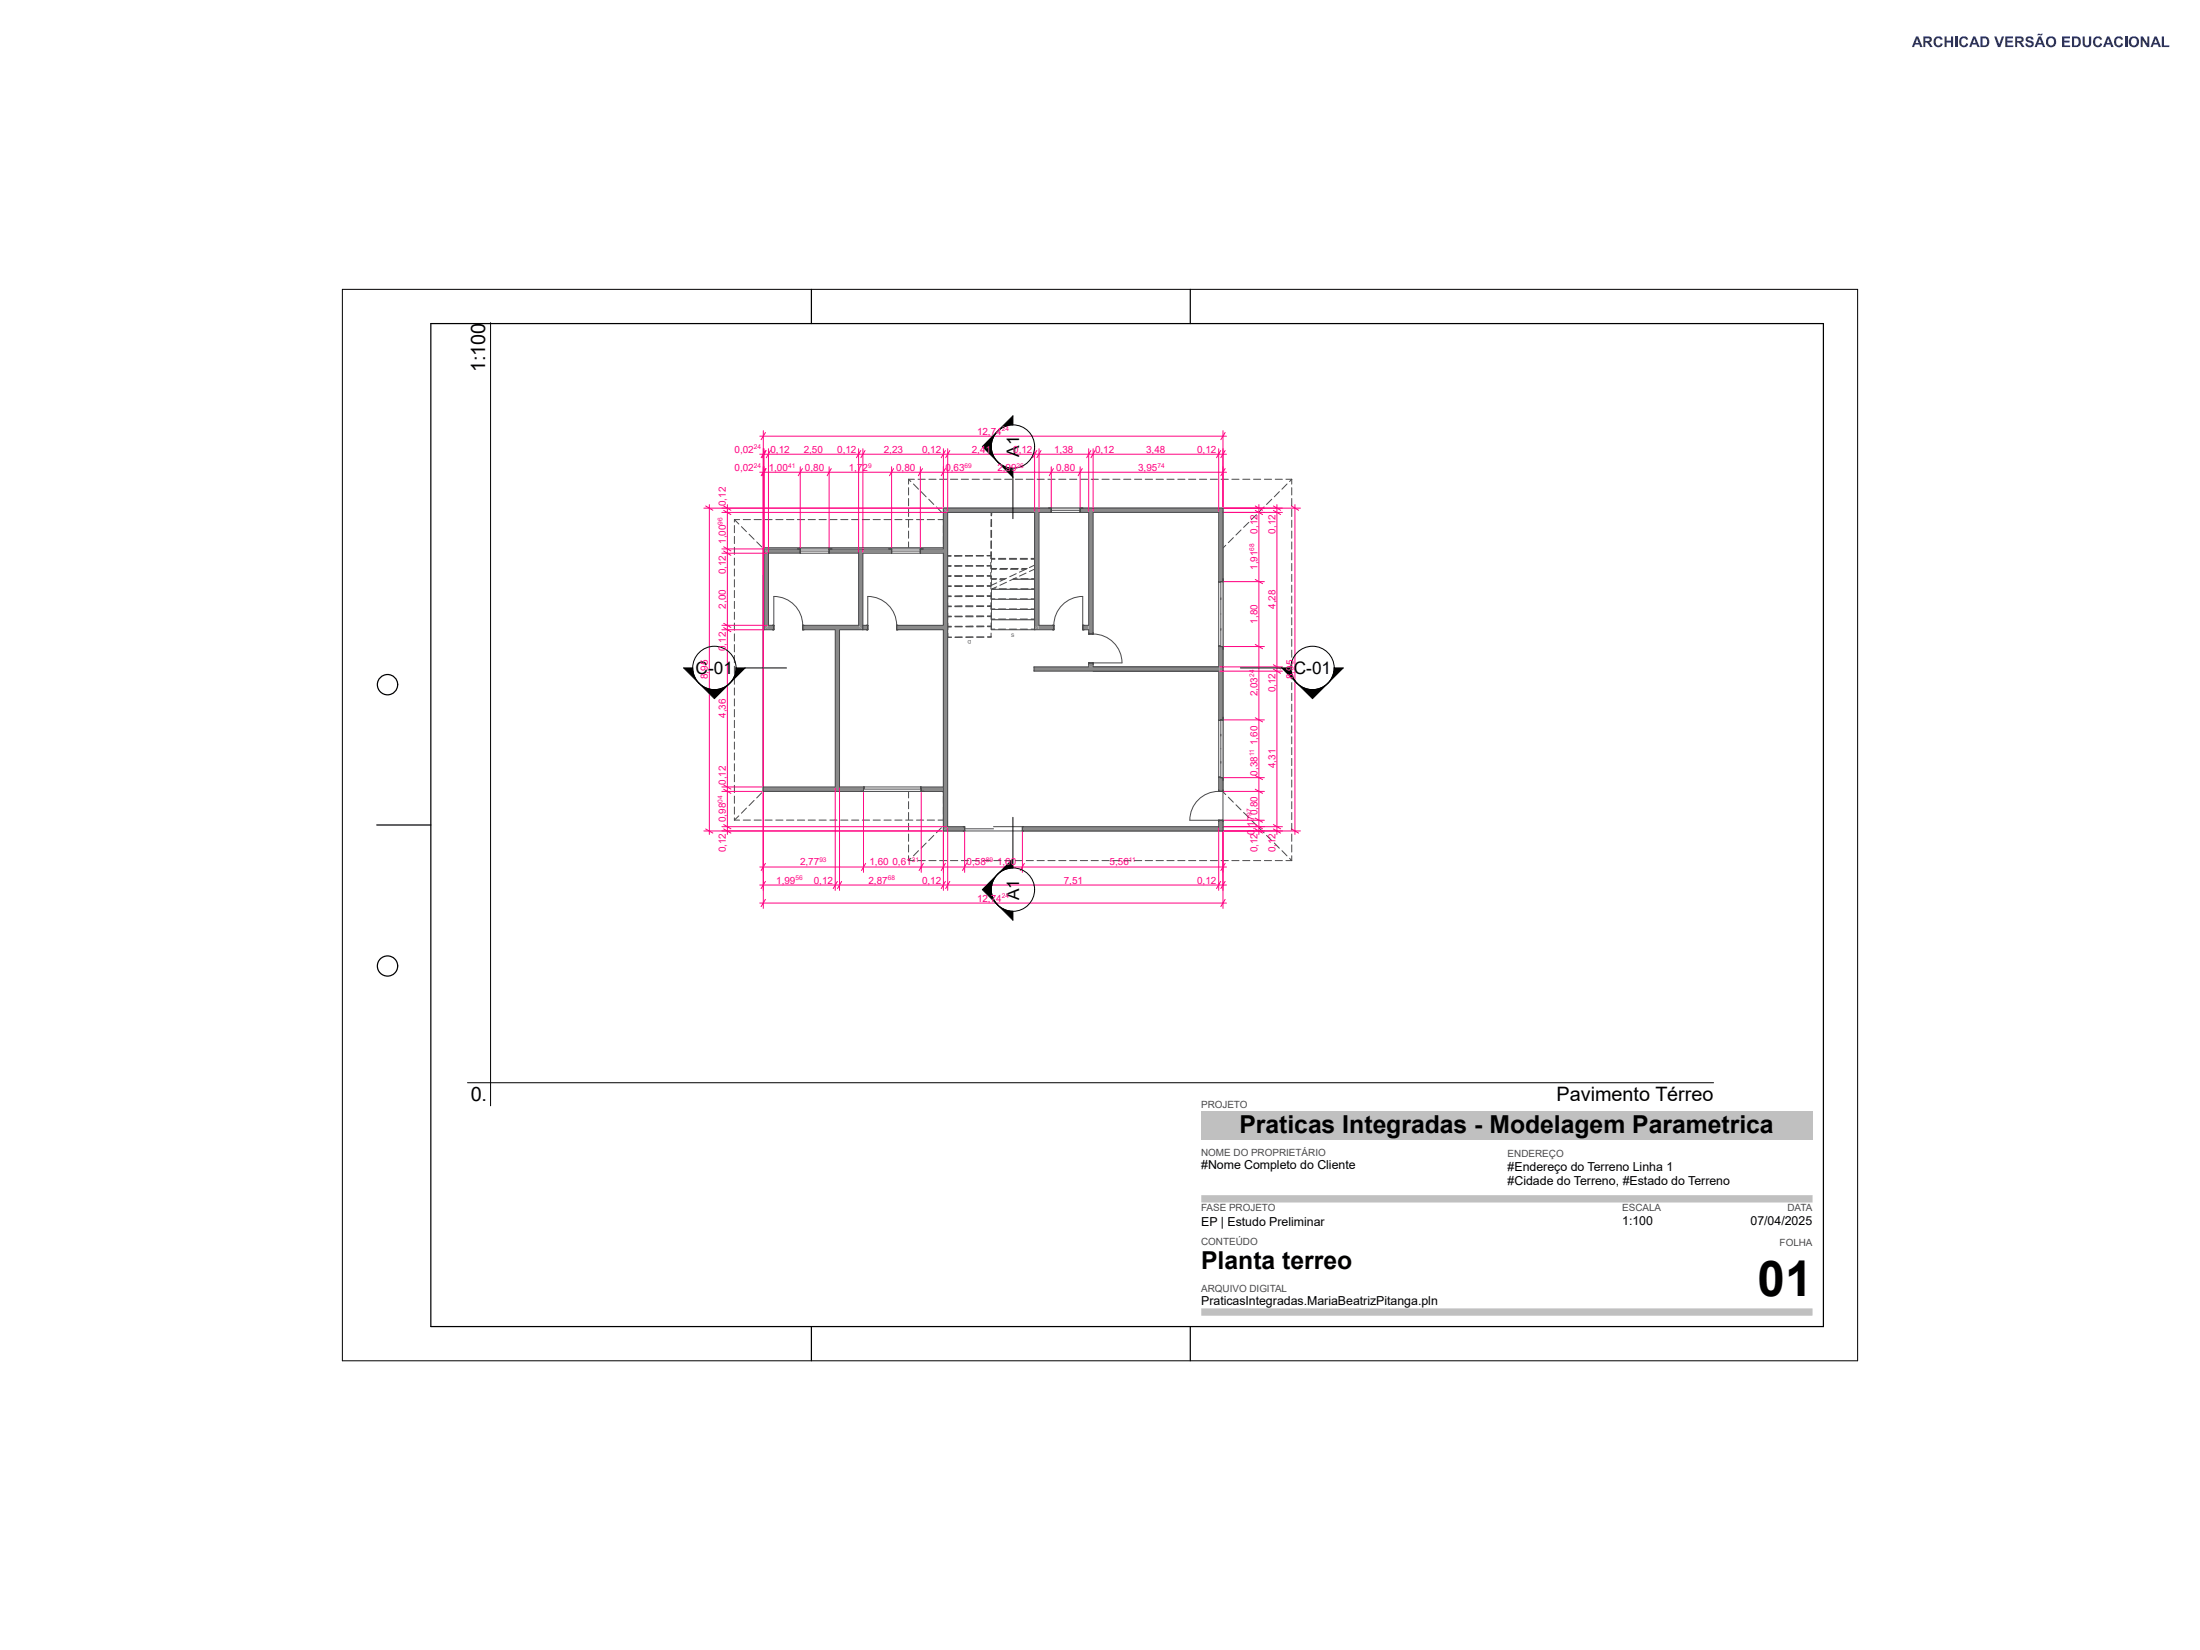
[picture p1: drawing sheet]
<svg xmlns="http://www.w3.org/2000/svg" width="610mm" height="457mm" viewBox="0 0 610 457" stroke-linecap="round" stroke-linejoin="round" font-family="sans-serif">
<path d="M332.9 331.2h169.3v2h-169.3zM332.9 362.5h169.3v2.1h-169.3z" fill-rule="evenodd" fill="#c0c0c0"/>
<g fill="none" stroke="#000" stroke-width=".34">
<path d="M119.4 89.7h385.8v277.9h-385.8zM224.8 80.2v9.5M329.8 80.2v9.5M104.4 228.6h15M224.8 367.6v9.5M329.8 367.6v9.5"/>
<circle cx="107.4" cy="189.7" r="2.81"/>
<circle cx="107.4" cy="267.7" r="2.81"/>
</g>
<path d="M94.9 80.2h419.8v296.9h-419.8z" fill="none" stroke="#000" stroke-width=".28"/>
<path d="M332.9 307.9h169.3v7.9h-169.3z" fill="#c0c0c0"/>
<g fill="none" stroke="#4a4a4a" stroke-width=".28">
<path d="M251.8 132.8h1.6M251.8 132.8v1.4M251.8 135.1v2.1M251.8 138.1v2.1M251.8 132.8l.6 .6M253.1 134.1l1.4 1.5M254.4 132.8h2M255.2 136.2l1.4 1.5M257.3 138.3l1.4 1.5M257.4 132.8h2M260.3 132.8h2.1M263.4 132.8h2"/>
<path d="M266.4 132.8h2M269.4 132.8h2M272.4 132.8h2M275.4 132.8h2M278.4 132.8h2M281.3 132.8h2.1M284.4 132.8h1.9M287.4 132.8h1.9M290.4 132.8h2M293.4 132.8h2M296.4 132.8h2M299.3 132.8h2.1"/>
<path d="M302.3 132.8h2M305.4 132.8h1.9M308.4 132.8h1.9M311.4 132.8h2M314.4 132.8h2M317.3 132.8h2.1M320.3 132.8h2.1M323.3 132.8h2M326.3 132.8h2M329.4 132.8h1.9M332.4 132.8h1.9M335.4 132.8h2"/>
<path d="M338.3 132.8h2.1M341.3 132.8h2M344.3 132.8h2M347.3 132.8h2M350.4 132.8h1.9M352.4 138.3l-1.5 1.5M353.4 132.8h1.9M354.5 136.2l-1.4 1.5M356.3 132.8h1.6M356.6 134.1l-1.4 1.5M357.9 132.8v1.4M357.9 135.1v2.1"/>
<path d="M357.9 138.1v2.1M357.9 132.8l-.6 .6M203.5 144h1.4M203.5 144l1.2 1.2M203.5 144v.7M203.5 145.6v2M203.5 148.6v2M203.5 151.6v2M203.5 154.6v2M203.5 157.6v2M205.4 145.9l1.4 1.4M206 144h1.9"/>
<path d="M207.6 148l1.4 1.4M209 144h1.9M209.7 150.2l1.4 1.4M211.8 152.3l1.4 1.4M212 144h2M213.9 154.4l1.4 1.4M215 144h2M216 156.5l1.4 1.4M217.9 144h2.1M218.1 158.6l1.4 1.5M220.9 144h2.1M223.9 144h2"/>
<path d="M226.9 144h2M230 144h1.9M233 144h1.9M236 144h2M238.9 144h2.1M241.9 144h2M244.9 144h2M247.9 144h2M251 144h1.9M251.8 141.1v2M251.8 144.1v2M251.8 147.2v1.9"/>
<path d="M251.8 150.2v1.9M251.8 153.2v2M251.8 156.1v2.1M251.8 159.1v2M253.8 159.3l-1.4 1.4M254 144h1.9M255.9 157.2l-1.4 1.4M256.9 144h2.1M258.1 155.1l-1.5 1.4M259.5 140.5l1.4 1.4M259.9 144h1.5v.7M260.2 153l-1.4 1.4"/>
<path d="M261.4 145.6v2M261.4 148.6v2M261.4 151.6v2M261.4 154.6v2M261.4 157.6v2M261.4 151.8l-.5 .5M261.6 142.6l1.4 1.4M263.7 144.7l1.4 1.4M265.8 146.9l1.5 1.4M267.9 149l1.5 1.4M270 151.1l1.5 1.4M272.2 153.2l1.4 1.4"/>
<path d="M274.3 155.3l1.4 1.5M276.4 157.4l1.4 1.5M278.6 159.6l1.4 1.4M331.2 159.6l-1.5 1.4M333.3 157.4l-1.4 1.5M335.4 155.3l-1.4 1.5M337.5 153.2l-1.4 1.4M339.6 151.1l-1.4 1.4M341.8 149l-1.4 1.4M343.9 146.9l-1.4 1.4M346 144.7l-1.4 1.4M348.1 142.6l-1.4 1.4"/>
<path d="M350.3 140.5l-1.5 1.4M357.9 141.1v2M357.9 144.1v2M357.9 147.2v1.9M357.9 150.2v1.9M357.9 153.2v2M357.9 156.1v2.1M357.9 159.1v2M203.5 160.6v2M203.5 163.6v2M203.5 166.6v2M203.5 169.6v2"/>
<path d="M203.5 172.6v2M203.5 175.6v2M203.5 178.6v2M220.3 160.7l1.4 1.5M222.4 162.9l1.4 1.4M224.5 165l1.4 1.4M226.6 167.1l1.4 1.4M228.8 169.2l1.4 1.4M230.9 171.4l1.4 1.4M233 173.5l1.4 1.4M235.1 175.6l1.2 1.2M236.3 176.8v.8"/>
<path d="M236.3 178.6v2M236.9 176.3l-.6 .5M239 174.2l-1.4 1.4M241.1 172l-1.4 1.5M243.2 169.9l-1.4 1.5M245.3 167.8l-1.4 1.4M247.4 165.7l-1.4 1.4M249.6 163.6l-1.4 1.4M251.7 161.5l-1.4 1.4M251.8 162.1v2M251.8 165.1v2M251.8 168.1v2"/>
<path d="M251.8 171.2v1.9M251.8 174.1v2M251.8 177.1v2M261.4 160.6v2M261.4 163.6v2M261.4 166.6v2M261.4 169.6v2M261.4 172.6v2M261.4 175.6v2M261.4 178.6v2M280.7 161.7l1.4 1.4M282.8 163.8l1.4 1.4"/>
<path d="M284.9 165.9l1.4 1.4M287 168.1l1.4 1.4M289.1 170.2l1.5 1.4M291.3 172.3l1.4 1.4M293.4 174.4l1.4 1.4M295.5 176.5l1.4 1.4M297.6 178.6l1.4 1.5M312.1 178.6l-1.4 1.5M314.2 176.5l-1.4 1.4M316.3 174.4l-1.4 1.4M318.4 172.3l-1.4 1.4M320.5 170.2l-1.3 1.4"/>
<path d="M322.7 168.1l-1.4 1.4M324.8 165.9l-1.4 1.4M326.9 163.8l-1.4 1.4M329.1 161.7l-1.5 1.4M357.9 162.1v2M357.9 165.1v2M357.9 168.1v2M357.9 171.2v1.9M357.9 174.1v2M357.9 177.1v2M203.5 181.6v2M203.5 184.6v2"/>
<path d="M203.5 187.6v2M203.5 190.6v2M203.5 193.6v2M203.5 196.6v2M203.5 199.6v2M232.3 198.5l-1.4 1.4M234.4 196.3l-1.4 1.5M236.3 194.4l-1.2 1.3M236.3 181.6v2M236.3 184.6v2M236.3 187.6v2M236.3 190.6v2"/>
<path d="M236.3 193.6v.8M236.3 194.4l.6 .5M237.6 195.7l1.4 1.4M239.7 197.8l1.4 1.4M241.8 199.9l1.4 1.4M251.8 180.1v2M251.8 183.1v2M251.8 186.1v2M251.8 189.1v2M251.8 192.1v2M251.8 195.1v2M251.8 198.1v2"/>
<path d="M261.4 181.6v2M261.4 184.6v2M261.4 187.6v2M261.4 190.6v2M261.4 193.6v2M261.4 196.6v2M261.4 199.6v2M290.6 199.7l-1.5 1.4M292.7 197.6l-1.4 1.4M294.8 195.5l-1.4 1.3M296.9 193.3l-1.4 1.4M299 191.2l-1.4 1.4"/>
<path d="M299.8 180.8l1.4 1.4M301.2 189.1l-1.4 1.4M301.9 182.9l1.4 1.4M303.3 186.9l-1.4 1.5M304 185l.6 .6M304.6 185.6h.5M304.6 185.6l-.6 .6M305.1 185.6l.6 .6M305.7 185l-.6 .6M306.4 186.9l1.4 1.5M307.8 182.9l-1.4 1.4M308.6 189.1l1.4 1.4"/>
<path d="M310 180.8l-1.4 1.4M310.7 191.2l1.4 1.4M312.8 193.3l1.4 1.4M314.9 195.5l1.4 1.3M317 197.6l1.4 1.4M319.2 199.7l1.3 1.4M357.9 180.1v2M357.9 183.1v2M357.9 186.1v2M357.9 189.1v2M357.9 192.1v2M357.9 195.1v2"/>
<path d="M357.9 198.1v2M203.5 202.6v2M203.5 205.6v2M203.5 208.6v2M203.5 211.6v2M203.5 214.6v2M203.5 217.6v2M211.1 219.7l-1.4 1.4M213.2 217.6l-1.4 1.4M215.3 215.4l-1.4 1.4M217.4 213.3l-1.4 1.4M219.5 211.2l-1.4 1.4"/>
<path d="M221.7 209.1l-1.4 1.4M223.8 207l-1.4 1.4M225.9 204.9l-1.4 1.3M228 202.7l-1.4 1.4M230.2 200.6l-1.4 1.4M243.9 202l1.4 1.4M246 204.1l1.4 1.4M248.2 206.2l1.4 1.4M250.3 208.4l1.4 1.4M251.8 201.1v2M251.8 204.1v2M251.8 207.1v2"/>
<path d="M251.8 210.1v2M251.8 213.1v2M251.8 216.1v2M251.8 219.1v2M252.4 210.5l1.4 1.4M254.5 212.6l1.4 1.4M256.6 214.7l1.5 1.5M258.8 216.9l1.4 1.4M260.9 219l.5 .5M261.4 202.6v2M261.4 205.6v2M261.4 208.6v2"/>
<path d="M261.4 211.6v2M261.4 214.6v2M261.4 217.6v2M271.5 218.8l-1.5 1.4M273.6 216.6l-1.4 1.5M275.7 214.5l-1.4 1.4M277.8 212.4l-1.4 1.4M280 210.3l-1.4 1.4M282.1 208.2l-1.4 1.4M284.2 206l-1.4 1.4M286.3 203.9l-1.4 1.4M288.4 201.8l-1.4 1.4"/>
<path d="M321.3 201.8l1.4 1.4M323.4 203.9l1.4 1.4M325.5 206l1.4 1.4M327.6 208.2l1.5 1.4M329.7 210.3l1.5 1.4M331.9 212.4l1.4 1.4M334 214.5l1.4 1.4M336.1 216.6l1.4 1.5M338.2 218.8l1.4 1.4M357.9 201.1v2M357.9 204.1v2M357.9 207.1v2"/>
<path d="M357.9 210.1v2M357.9 213.1v2M357.9 216.1v2M357.9 219.1v2M203.5 220.6v2M203.5 223.6v2M203.5 226.6v.6M203.5 227.2h1.4M204.7 226.1l-1.2 1.1M206 227.2h1.9M206.8 223.9l-1.4 1.4M209 221.8l-1.4 1.4"/>
<path d="M209 227.2h1.9M212 227.2h2M215 227.2h2M217.9 227.2h2.1M220.9 227.2h2.1M223.9 227.2h2M226.9 227.2h2M230 227.2h1.9M233 227.2h1.9M236 227.2h2M238.9 227.2h2.1M241.9 227.2h2"/>
<path d="M244.9 227.2h2M247.9 227.2h2M251 227.2h1.9M251.8 238.5h1.6M251.8 222.1v2M251.8 225.1v2M251.8 228.1v2M251.8 231.1v2M251.8 234.1v2M251.8 237.1v1.4M252.4 237.8l-.6 .7M254 227.2h1.9"/>
<path d="M254.4 238.5h2M254.5 235.7l-1.4 1.5M256.6 233.6l-1.4 1.4M256.9 227.2h2.1M257.4 238.5h2M258.7 231.5l-1.4 1.4M260.3 238.5h2.1M260.9 229.4l-1.4 1.4M261.4 220.6v2M261.4 223.6v2M261.4 226.6v.6h-1.5M263 227.2l-1.4 1.4"/>
<path d="M263.4 238.5h2M265.1 225.1l-1.4 1.4M266.4 238.5h2M267.3 223l-1.5 1.4M269.4 238.5h2M269.4 220.9l-1.5 1.4M272.4 238.5h2M275.4 238.5h2M278.4 238.5h2M281.3 238.5h2.1M284.4 238.5h1.9M287.4 238.5h1.9"/>
<path d="M290.4 238.5h2M293.4 238.5h2M296.4 238.5h2M299.3 238.5h2.1M302.3 238.5h2M305.4 238.5h1.9M308.4 238.5h1.9M311.4 238.5h2M314.4 238.5h2M317.3 238.5h2.1M320.3 238.5h2.1M323.3 238.5h2"/>
<path d="M326.3 238.5h2M329.4 238.5h1.9M332.4 238.5h1.9M335.4 238.5h2M338.3 238.5h2.1M340.4 220.9l1.4 1.4M341.3 238.5h2M342.5 223l1.4 1.4M344.3 238.5h2M344.6 225.1l1.4 1.4M346.7 227.2l1.4 1.4M347.3 238.5h2"/>
<path d="M348.8 229.4l1.5 1.4M350.4 238.5h1.9M350.9 231.5l1.5 1.4M353.1 233.6l1.4 1.4M353.4 238.5h1.9M355.2 235.7l1.4 1.5M356.3 238.5h1.6M357.3 237.8l.6 .7M357.9 222.1v2M357.9 225.1v2M357.9 228.1v2M357.9 231.1v2"/>
<path d="M357.9 234.1v2M357.9 237.1v1.4"/>
</g>
<path d="M211.5 151.8h50v67.4l-50.1 .1z" fill-rule="evenodd" fill="#fff"/>
<path d="M211.5 151.8h50v67.4l-50.1 .1z" fill="none" stroke="#4a4a4a" stroke-width=".28"/>
<path d="M261.4 140.8h77.5v89.5h-77.5z" fill="#fff"/>
<path d="M261.4 140.8h77.5v89.5h-77.5z" fill="none" stroke="#4a4a4a" stroke-width=".28"/>
<path d="M274.7 171.7h12v2.8h-12z" fill="#fff"/>
<path d="M274.7 171.7h12v2.8h-12z" fill="none" stroke="#4a4a4a" stroke-width=".28"/>
<path d="M274.7 168.9h12v2.8h-12z" fill="#fff"/>
<path d="M274.7 168.9h12v2.8h-12z" fill="none" stroke="#4a4a4a" stroke-width=".28"/>
<path d="M274.7 166.1h12v2.8h-12z" fill="#fff"/>
<path d="M274.7 166.1h12v2.8h-12z" fill="none" stroke="#4a4a4a" stroke-width=".28"/>
<path d="M274.7 163.3h12v2.8h-12z" fill="#fff"/>
<path d="M274.7 163.3h12v2.8h-12z" fill="none" stroke="#4a4a4a" stroke-width=".28"/>
<path d="M274.7 163.3l6-2.8h6v2.8z" fill-rule="evenodd" fill="#fff"/>
<path d="M280.7 160.5h6v2.8h-12" fill="none" stroke="#4a4a4a" stroke-width=".28"/>
<path d="M280.7 160.5l6-2.8v2.8z" fill="#fff"/>
<g fill="none" stroke="#4a4a4a" stroke-width=".28">
<path d="M286.7 157.7v2.8h-6M274.7 174.3h1M274.7 171.5h1M274.7 168.7h1M274.7 165.9h1M275 163.2h.8M276.7 174.3h2M276.7 171.5h2M276.7 168.7h2M276.7 165.9h2M276.9 163.2h1.9M279.7 174.3h2"/>
<path d="M279.7 171.5h2M279.7 168.7h2M279.7 165.9h2M279.9 163.2h2M281 160.4h.9M282.7 174.3h2M282.7 171.5h2M282.7 168.7h2M282.7 165.9h2M282.9 163.2h2M282.9 160.4h2M285.7 174.3h1"/>
<path d="M285.7 171.5h1M285.7 168.7h1M285.7 165.9h1M285.8 163.2h.9M285.8 160.4h.9"/>
</g>
<path d="M274.7 160.5h3.6l-3.6 1.7z" fill="#fff"/>
<path d="M276 160.5h-1.3v1.7M277 160.5h1.3" fill="none" stroke="#4a4a4a" stroke-width=".28"/>
<path d="M274.7 157.7h9.6l-6 2.8h-3.6z" fill-rule="evenodd" fill="#fff"/>
<path d="M274.7 159.6v.9h1.3M276 157.7h-1.3v.9M277 157.7h2M280 157.7h2M283 157.7h1.3M277 160.5h1.3" fill="none" stroke="#4a4a4a" stroke-width=".28"/>
<path d="M274.7 154.9h12v1.7l-2.4 1.1h-9.6z" fill-rule="evenodd" fill="#fff"/>
<path d="M274.7 156.8v.9h1.3M275.7 154.9h-1v.9M276.7 154.9h2M277 157.7h2M279.7 154.9h2M280 157.7h2M282.7 154.9h2M283 157.7h1.3M285.7 154.9h1v1.7" fill="none" stroke="#4a4a4a" stroke-width=".28"/>
<path d="M274.8 141.9l11.9 .1v12.9h-12z" fill-rule="evenodd" fill="#fff"/>
<g fill="none" stroke="#4a4a4a" stroke-width=".28">
<path d="M274.7 149.9v2M274.7 152.9v2h1M274.7 143.9v2M274.7 146.9v2M275.7 141.9h-.9l-.1 1M276.7 154.9h2M276.7 141.9h2M279.7 154.9h2M279.7 141.9l2 .1M282.7 154.9h2M282.7 142h2M285.7 142h1v1.4"/>
<path d="M286.7 153.5v1.4h-1M286.7 144.4v2M286.7 147.4v2M286.7 150.5v1.9"/>
</g>
<path d="M262.5 141.9h12.3l-.1 12-12.2 .1z" fill-rule="evenodd" fill="#fff"/>
<g fill="none" stroke="#4a4a4a" stroke-width=".28">
<path d="M262.5 143.9v2M262.5 146.9v2M262.5 149.9v2M262.5 152.9v1.1h1M263.6 141.9h-1.1v1M264.5 154h2M264.6 141.9h2M267.6 141.9h2M269.5 153.9l-2 .1M270.5 153.9h2M270.6 141.9h2M273.6 141.9h1.2l-.1 1"/>
<path d="M274.7 152.9v1h-1.2M274.7 149.9v2M274.7 143.9v2M274.7 146.9v2"/>
</g>
<path d="M262.5 154l12-.1v2.8l-12 .1z" fill-rule="evenodd" fill="#fff"/>
<path d="M262.5 155.9v.9h1M263.5 154h-1v.9M264.5 154h2M264.5 156.8h2M267.5 156.8h2M269.5 153.9l-2 .1M270.5 153.9h2M270.5 156.7h2M273.5 153.9h1v.9M274.5 155.8v.9h-1" fill="none" stroke="#4a4a4a" stroke-width=".28"/>
<path d="M262.5 156.8l12-.1v2.8l-11.9 .1z" fill-rule="evenodd" fill="#fff"/>
<path d="M262.6 158.7v.9h.9M263.5 156.8h-1l.1 .9M264.5 159.6h2M264.5 156.8h2M267.5 159.6h2M267.5 156.8h2M270.5 156.7h2M272.5 159.5l-1.9 .1M273.5 156.7h1v.9M274.5 158.6v.9h-.9" fill="none" stroke="#4a4a4a" stroke-width=".28"/>
<path d="M262.6 159.6l11.9-.1 .1 2.8-12 .1z" fill-rule="evenodd" fill="#fff"/>
<path d="M263.5 159.6h-.9v.9M264.5 159.6h2M267.5 159.6h2M272.5 159.5l-1.9 .1M273.6 159.5h.9v.9M262.6 161.5v.9h1M264.5 162.3h2.1M267.5 162.3h2.1M272.5 162.3h-1.9M274.5 161.4l.1 .9h-1" fill="none" stroke="#4a4a4a" stroke-width=".28"/>
<path d="M262.6 162.4l12-.1v2.8l-12 .1z" fill-rule="evenodd" fill="#fff"/>
<path d="M262.6 164.3v.9h1M263.6 162.4h-1v.9M264.5 162.3h2.1M266.6 165.1l-2 .1M267.5 162.3h2.1M267.6 165.1h2M270.6 165.1h2M272.5 162.3h-1.9M273.6 162.3h1v.9M274.6 164.2v.9h-1" fill="none" stroke="#4a4a4a" stroke-width=".28"/>
<path d="M262.6 165.2l12-.1v2.8l-12 .1z" fill-rule="evenodd" fill="#fff"/>
<path d="M262.6 167.1v.9h1M263.6 165.2h-1v.9M266.6 167.9l-2 .1M266.6 165.1l-2 .1M267.6 167.9h2M267.6 165.1h2M270.6 165.1h2M270.6 167.9h2M273.6 165.1h1v.9M274.6 167v.9h-1" fill="none" stroke="#4a4a4a" stroke-width=".28"/>
<path d="M262.6 168l12-.1v2.8l-12 .1z" fill-rule="evenodd" fill="#fff"/>
<path d="M262.6 169.9v.9h1M263.6 168h-1v.9M264.6 170.8h2M266.6 167.9l-2 .1M267.6 170.7h2M267.6 167.9h2M270.6 170.7h2M270.6 167.9h2M273.6 167.9h1v.9M274.6 169.8v.9h-1" fill="none" stroke="#4a4a4a" stroke-width=".28"/>
<path d="M262.6 170.8l12-.1v2.8l-12 .1z" fill-rule="evenodd" fill="#fff"/>
<path d="M262.6 172.7v.9h1M263.6 170.8h-1v.9M264.6 170.8h2M264.6 173.6h2M267.6 170.7h2M269.6 173.5l-2 .1M270.6 170.7h2M270.6 173.5h2M273.6 170.7h1v.9M274.6 172.6v.9h-1" fill="none" stroke="#4a4a4a" stroke-width=".28"/>
<path d="M262.6 173.6l12-.1v3.1h-12z" fill-rule="evenodd" fill="#fff"/>
<g fill="none" stroke="#4a4a4a" stroke-width=".28">
<path d="M262.5 154.1h1M262.6 156.9h.9M262.6 159.7h.9M264.5 159.7h2M266.5 154.1h-2M266.5 156.9h-2M267.5 154.1h2M267.5 156.9h2M267.5 159.7h2M270.5 154.1h2M270.5 156.9h2M270.6 159.7h1.9"/>
<path d="M273.5 154.1h1M273.6 159.7h.9M274.5 152.9v1M274.5 156.8l-1 .1M274.6 146.9v2M274.6 149.9v2M274.6 141.9v1M274.6 143.9v2M274.7 157.5h1.5M274.7 154.7h1M276.7 154.7h2M277.2 157.5h2"/>
<path d="M279.7 154.7h2M280.2 157.5h2M281.6 159l-1.8 .8M282.7 154.7h2M283.2 157.5h1.4M284.3 158.8l-1.8 .8M284.3 157.7l-1.8 .8M285.7 154.7h1M286.7 157.7l-1.5 .7M286.7 156.6l-1.5 .7M262.6 162.5h1M262.6 165.3h1"/>
<path d="M262.6 168.1h1M262.6 175.5v1.1h1.1M262.6 173.7h1M262.6 176.5h1.1M263.6 173.6h-1v.9M263.6 170.9h-1M264.5 162.5h2.1M264.6 165.3h2M264.6 168.1h2M264.6 173.6h2M264.6 176.6h2M264.6 170.9h2"/>
<path d="M264.6 173.7h2M266.6 176.5h-2M267.6 168.1h2M267.6 170.9h2M267.6 173.7h2M267.6 176.5h2M269.6 162.5h-2.1M269.6 165.3h-2M269.6 173.5l-2 .1M269.6 176.6h-2M270.6 162.5h1.9M270.6 165.3h2"/>
<path d="M270.6 168.1h2M270.6 173.5h2M270.6 176.6h2M270.6 176.5h2M272.6 170.9h-2M272.6 173.7h-2M273.6 162.5h1M273.6 165.3h1M273.6 173.5h1v.9M273.6 168.1h1M273.6 170.9h1M273.6 173.7h1"/>
<path d="M273.6 176.4h1M274.6 175.4v1.2h-1M274.7 160.4h1.5M276.2 162.6l-1.5 .7M276.2 161.5l-1.5 .7M277.2 160.4h1.4M278.9 161.3l-1.8 .9M278.9 160.2l-1.8 .9M281.6 160.1l-1.8 .8"/>
</g>
<g fill="#8a8a8a">
<path d="M262.5 229.1v.1z"/>
<path d="M261.5 229.2h1l-1 .9z"/>
<path d="M261.4 230.3l.1-.2z"/>
<path d="M262.6 229.1l-.1 .1z"/>
<path d="M261.5 230.1l1-.9v.9z"/>
<path d="M261.5 230.1l5.8 .2zM283.3 230.1l55.6 .2z" fill-rule="evenodd"/>
<path d="M262.6 229.1h4.7v.1h-4.7zM283.3 229.1h54.4v.1h-54.4zM338.7 229.1l.2 .1z" fill-rule="evenodd"/>
<path d="M283.3 229.2h55.4v.9h-55.4z" fill-rule="evenodd"/>
</g>
<g fill="#8a8a8a">
<path d="M262.5 229.2h4.8v.9h-4.8z"/>
<path d="M338.7 229.2h.2v.9h-.2z"/>
</g>
<path d="M262.6 229.1h4.7v1.2l-5.9-.2M267.3 229.7h8M275.3 229.1h62.4M283.3 229.1v1.2h55.6v-1.2" fill="none" stroke="#4a4a4a" stroke-width=".28"/>
<g fill="#8a8a8a">
<path d="M337.7 229.1h1v.1h-1z" fill-rule="evenodd"/>
<path d="M337.7 141.9l.1 19.3zM337.7 179.2l.1 5.7z" fill-rule="evenodd"/>
<path d="M337.7 185.8l.1 13.7zM337.7 227.3l.1 1.8zM337.7 215.5l.1 3.8zM338.7 142h.2v19.2h-.2zM338.7 179.2h.2v20.3h-.2zM338.7 215.5h.2v3.8h-.2zM338.7 227.3h.2v1.8h-.2z" fill-rule="evenodd"/>
<path d="M337.8 179.2h.9v5.7h-.9z" fill-rule="evenodd"/>
<path d="M337.8 142h.9v19.2h-.9z" fill-rule="evenodd"/>
<path d="M337.8 184.9h.9v.9h-.9zM337.8 227.3h.9v1.8h-.9z" fill-rule="evenodd"/>
<path d="M337.8 215.5h.9v3.8h-.9z" fill-rule="evenodd"/>
<path d="M337.8 185.8h.9v13.7h-.9z" fill-rule="evenodd"/>
</g>
<path d="M337.8 141.9l.9 .1z" fill="#8a8a8a"/>
<path d="M337.7 161.3l1.2-.1v18l-1.2-.2z" fill-rule="evenodd" fill="#fff"/>
<g fill="#8a8a8a">
<path d="M337.7 161.2l.5 .1z" fill-rule="evenodd"/>
<path d="M337.7 179h.5v.2h-.5z" fill-rule="evenodd"/>
</g>
<path d="M337.7 199.6l1.2-.1v16l-1.2-.2z" fill-rule="evenodd" fill="#fff"/>
<g fill="#8a8a8a">
<path d="M337.7 199.5l.5 .1z" fill-rule="evenodd"/>
<path d="M337.7 215.3h.5v.2h-.5z" fill-rule="evenodd"/>
</g>
<g fill="none" stroke="#4a4a4a" stroke-width=".28">
<path d="M337.7 142v42.8M338.9 142v77.3h-1.2M337.7 179h.5M337.7 161.3h.5M338.2 179.2h.7M338.2 161.2h.7M338.3 161.2v18M337.7 186v33.3M337.7 199.6h.5M338.2 199.5h.7M338.3 199.5v16M337.7 219.3a8 8 0 0 0-8 8h9.2v1.8"/>
<path d="M337.7 215.3h.5M338.2 215.5h.7M337.7 227.3v1.8"/>
</g>
<g fill="#8a8a8a">
<path d="M261.4 140.8l.1 .1z"/>
<path d="M262.5 141.9l.1 .1z"/>
<path d="M261.5 140.9l1 1h-1z"/>
<path d="M261.5 140.8l29.8 .1zM299.3 140.8l39.6 .1z" fill-rule="evenodd"/>
<path d="M338.7 141.9l.2 .1zM302.9 141.9l34.8 .1zM301.7 141.9l.1 .1zM287.9 141.9l3.4 .1z" fill-rule="evenodd"/>
</g>
<path d="M262.6 141.9h24.3M299.3 141.9h2.4" fill="none" stroke="#8a8a8a" stroke-width=".28"/>
<g fill="#8a8a8a">
<path d="M262.5 141.9l.1 .1z"/>
<path d="M261.5 140.9h1v1z"/>
<path d="M301.8 140.9h37.1v1h-37.1z" fill-rule="evenodd"/>
<path d="M287.7 140.9h3.6v1h-3.6zM299.3 140.9h2.5v1h-2.5z" fill-rule="evenodd"/>
<path d="M262.5 140.9h25.2v1h-25.2z" fill-rule="evenodd"/>
</g>
<path d="M291.3 140.8h8v1.2h-8z" fill="#fff"/>
<path d="M261.4 140.9l77.5-.1v1.2M262.6 142h24.1M287.9 142h13.8M291.3 140.8v1.2M291.3 141.4h8M299.3 140.8v1.2M302.9 142h34.8" fill="none" stroke="#4a4a4a" stroke-width=".28"/>
<path d="M261.4 218.2l.1 .9zM232.5 218.1h6.8v.1h-6.8z" fill-rule="evenodd" fill="#8a8a8a"/>
<path d="M211.5 218.1h20.1M255.3 218.1h6.2" fill="none" stroke="#8a8a8a" stroke-width=".28"/>
<g fill="#8a8a8a">
<path d="M211.5 219.1h27.8v.2h-27.8zM255.3 219.1h6.2v.2h-6.2z" fill-rule="evenodd"/>
<path d="M232.5 218.2h6.8v.9h-6.8z" fill-rule="evenodd"/>
<path d="M255.3 218.2h6.2v.9h-6.2z" fill-rule="evenodd"/>
<path d="M211.5 218.2h21v.9h-21z" fill-rule="evenodd"/>
</g>
<path d="M239.4 218.1h15.7l.2 1.2h-16z" fill-rule="evenodd" fill="#fff"/>
<g fill="#8a8a8a">
<path d="M255.1 218.1h.2v.5h-.2z" fill-rule="evenodd"/>
<path d="M239.3 218.1h.1v.5h-.1z" fill-rule="evenodd"/>
</g>
<path d="M231.4 218.1h-19.9v1.2h50v-1.2h-28.9M239.3 218.6v.7M239.3 218.7h16M239.4 218.1v.5M255.1 218.1v.5M255.3 218.6v.7" fill="none" stroke="#4a4a4a" stroke-width=".28"/>
<path d="M261.5 140.9v11.3" fill="none" stroke="#8a8a8a" stroke-width=".28"/>
<g fill="#8a8a8a">
<path d="M261.4 153.1l.1 20.3zM261.4 174.3l.1 43.9z" fill-rule="evenodd"/>
<path d="M261.4 219.1l.1 11zM262.5 142l.1 87.1z" fill-rule="evenodd"/>
<path d="M261.5 141.9h1v87.3h-1z" fill-rule="evenodd"/>
</g>
<path d="M261.4 140.9v11.2M261.4 153.3v20M262.6 142v87.1M261.4 174.5v43.6M261.4 219.3v10.8" fill="none" stroke="#4a4a4a" stroke-width=".28"/>
<g fill="#8a8a8a">
<path d="M212.8 153.1l.1 .2z"/>
<path d="M211.7 152.1l.2 .1z"/>
<path d="M211.9 152.2l.9 .9h-.9z"/>
</g>
<path d="M261.4 152.2l.1 .9z" fill="#8a8a8a"/>
<path d="M212.9 153.2h8.8M229.7 153.2h8.3" fill="none" stroke="#8a8a8a" stroke-width=".28"/>
<g fill="#8a8a8a">
<path d="M211.7 152.1l.2 .1z"/>
<path d="M211.9 152.2h.9v.9z"/>
<path d="M239 153.1h8.1v.2h-8.1zM255 153.1h6.4v.2h-6.4z" fill-rule="evenodd"/>
<path d="M211.9 152.1l9.8 .1zM229.7 152.1l17.4 .1zM255 152.1l6.4 .1z" fill-rule="evenodd"/>
<path d="M229.7 152.2h9.3v.9h-9.3z" fill-rule="evenodd"/>
<path d="M239 152.2h8.1v.9h-8.1zM255 152.2h6.4v.9h-6.4z" fill-rule="evenodd"/>
</g>
<path d="M212.8 152.2h8.9v.9h-8.9z" fill="#8a8a8a"/>
<path d="M247.1 152.1h7.9v1.2h-7.9zM221.7 152.1h8v1.2h-8z" fill-rule="evenodd" fill="#fff"/>
<path d="M212.9 153.3h25M221.7 152.1v1.2M221.7 152.7h8M229.7 152.1v1.2M239.1 153.3h22.3M247.1 152.1v1.2M247.1 152.7h7.9M255 152.1v1.2M261.4 152.1l-49.7 .1" fill="none" stroke="#4a4a4a" stroke-width=".28"/>
<g fill="#8a8a8a">
<path d="M212.9 173.3l-.1 .1z"/>
<path d="M211.9 174.3l-.2 .2z"/>
<path d="M211.9 174.3l.9-.9v.9z"/>
<path d="M212.8 173.3h.1l-.1 .1z"/>
</g>
<path d="M212.9 153.3v20" fill="none" stroke="#8a8a8a" stroke-width=".28"/>
<path d="M211.7 174.3h.2l-.2 .2z" fill="#8a8a8a"/>
<path d="M211.8 152.2v22.1" fill="none" stroke="#8a8a8a" stroke-width=".28"/>
<path d="M211.9 173.4h.9l-.9 .9z" fill="#8a8a8a"/>
<path d="M211.9 153.1h.9v20.3h-.9z" fill="#8a8a8a"/>
<path d="M211.7 152.2v22.3h.2M212.9 153.3v20" fill="none" stroke="#4a4a4a" stroke-width=".28"/>
<g fill="#8a8a8a">
<path d="M237.9 173.3l.1 .1z"/>
<path d="M239 174.3l.1 .2z"/>
<path d="M238 173.4h1v.9z"/>
<path d="M212.9 173.3h1.5v.1h-1.5zM222.4 173.3h15.5v.1h-15.5z" fill-rule="evenodd"/>
</g>
<path d="M232.5 174.4h6.5" fill="none" stroke="#8a8a8a" stroke-width=".28"/>
<g fill="#8a8a8a">
<path d="M238 173.4l1 .9h-1z"/>
<path d="M211.9 174.3h2.5v.2h-2.5zM222.4 174.3h9v.2h-9z" fill-rule="evenodd"/>
<path d="M231.6 173.4h6.4v.9h-6.4z" fill-rule="evenodd"/>
<path d="M212.8 173.4h1.6v.9h-1.6zM222.4 173.4h9.2v.9h-9.2z" fill-rule="evenodd"/>
</g>
<path d="M212.9 173.3h1.5M222.4 173.3a8 8 0 0 0-8-8v9.2h-2.5M222.4 173.3h15.5M222.4 173.3v1.2h9M239.1 174.3v.2h-6.5" fill="none" stroke="#4a4a4a" stroke-width=".28"/>
<g fill="#8a8a8a">
<path d="M238 153.1h1v.2h-1z"/>
<path d="M238 153.3h1v20.1h-1z"/>
</g>
<path d="M237.9 153.3l.1 20zM239 153.3l.1 21z" fill-rule="evenodd" fill="#8a8a8a"/>
<path d="M237.9 153.3v20M239.1 153.3v21" fill="none" stroke="#4a4a4a" stroke-width=".28"/>
<path d="M231.4 174.3h1.1v.2h-1.1z" fill-rule="evenodd" fill="#8a8a8a"/>
<path d="M231.6 218.1h.9v.1h-.9z" fill="#8a8a8a"/>
<path d="M231.5 174.5v43.6" fill="none" stroke="#8a8a8a" stroke-width=".28"/>
<path d="M231.6 174.5h1v43.6h-1z" fill-rule="evenodd" fill="#8a8a8a"/>
<path d="M231.4 174.5v43.6M232.6 174.5v43.6" fill="none" stroke="#4a4a4a" stroke-width=".28"/>
<path d="M261.4 173.4l.1 .9zM239.1 174.3h1.4v.2h-1.4z" fill-rule="evenodd" fill="#8a8a8a"/>
<path d="M248.5 174.4h12.9" fill="none" stroke="#8a8a8a" stroke-width=".28"/>
<path d="M239.1 173.3h1.4v.1h-1.4z" fill-rule="evenodd" fill="#8a8a8a"/>
<path d="M248.5 173.4h12.9" fill="none" stroke="#8a8a8a" stroke-width=".28"/>
<path d="M239.1 173.4h1.4v.9h-1.4z" fill="#8a8a8a"/>
<path d="M248.5 173.4h12.9v.9h-12.9z" fill-rule="evenodd" fill="#8a8a8a"/>
<path d="M240.5 173.3h-1.4v1.2h1.4v-9.2a8 8 0 0 1 8 8M248.5 173.3v1.2h12.9M248.5 173.3h12.9" fill="none" stroke="#4a4a4a" stroke-width=".28"/>
<g fill="#8a8a8a">
<path d="M301.8 141.9l1.1 .1z" fill-rule="evenodd"/>
<path d="M302.7 183.7h.2v1.1h-.2zM302.7 142h.2v33.7h-.2zM301.7 174.5h.1v1.2h-.1zM301.7 183.7h.1v1.1h-.1z" fill-rule="evenodd"/>
<path d="M301.7 174.3l.1 .2zM301.7 142h.1v31.3h-.1zM301.8 183.7h.9v1.1h-.9z" fill-rule="evenodd"/>
<path d="M301.8 142h.9v33.7h-.9z" fill-rule="evenodd"/>
</g>
<path d="M301.8 184.8l.9 .1z" fill="#8a8a8a"/>
<path d="M301.7 142v31.3M302.9 142v33.7M301.7 174.5v1.2h1.2M302.9 175.7a8 8 0 0 1 8 8h-9.2v1.1M302.9 183.7v1.1" fill="none" stroke="#4a4a4a" stroke-width=".28"/>
<path d="M337.7 184.9l.1 .9z" fill="#8a8a8a"/>
<path d="M302.9 184.8h34.8v1.2h-34.8z" fill-rule="evenodd" fill="#8a8a8a"/>
<path d="M302.9 186h34.8M302.9 184.8h34.8" fill="none" stroke="#4a4a4a" stroke-width=".28"/>
<g fill="#8a8a8a">
<path d="M287.9 173.3l-.2 .1z"/>
<path d="M286.9 174.3l-.2 .2z"/>
<path d="M286.9 174.3l.8-.9v.9z"/>
<path d="M287.7 173.3h.2l-.2 .1z"/>
<path d="M286.9 141.9l1 .1z" fill-rule="evenodd"/>
</g>
<path d="M287.8 142v31.3" fill="none" stroke="#8a8a8a" stroke-width=".28"/>
<path d="M286.7 174.3h.2l-.2 .2z" fill="#8a8a8a"/>
<path d="M286.8 142v32.3" fill="none" stroke="#8a8a8a" stroke-width=".28"/>
<path d="M286.9 173.4h.8l-.8 .9z" fill="#8a8a8a"/>
<path d="M286.9 142h.8v31.4h-.8z" fill="#8a8a8a"/>
<path d="M286.7 142v32.5h.2M287.9 142v31.3" fill="none" stroke="#4a4a4a" stroke-width=".28"/>
<path d="M302.7 184.8h34.8" fill="none" stroke="#8a8a8a" stroke-width=".28"/>
<g fill="#8a8a8a">
<path d="M286.5 184.8l15.3 .1zM286.5 185.8l51 .2z" fill-rule="evenodd"/>
<path d="M301.8 184.9h35.7v.9h-35.7z" fill-rule="evenodd"/>
</g>
<path d="M286.5 184.9h15.3v.9h-15.3z" fill="#8a8a8a"/>
<path d="M301.7 184.8h-15.2v1.2h51M302.9 184.8h34.6" fill="none" stroke="#4a4a4a" stroke-width=".28"/>
<g fill="#8a8a8a">
<path d="M301.7 173.3h.1v1h-.1z" fill-rule="evenodd"/>
<path d="M287.9 173.3h4.1v.1h-4.1zM300 173.3h1.7v.1h-1.7zM286.9 174.3h5.1v.2h-5.1zM300 174.3h1.7v.2h-1.7z" fill-rule="evenodd"/>
<path d="M287.7 173.4h4.3v.9h-4.3zM300 173.4h1.7v.9h-1.7z" fill-rule="evenodd"/>
</g>
<path d="M287.9 173.3h4.1M292 173.3a8 8 0 0 1 8-8v9.2h1.7M292 173.3v1.2h-5.1M300 173.3h1.7" fill="none" stroke="#4a4a4a" stroke-width=".28"/>
<g fill="none" stroke="#ff0080" stroke-width=".28">
<path d="M211.5 119.3v98.5M212.1 119.8l-1.2 2M338.9 119.3v21.2M339.5 119.8l-1.2 2M196.6 139.8v91.4M201.5 139.8v91.4M210.5 130.9h129.4M210.5 125.9h129.4M210.5 120.9h129.4M211.7 124.3v27.5M212.1 129.8l-1.2 2M212.1 124.8l-1.2 2"/>
<path d="M212.3 129.8l-1.1 2M212.3 124.8l-1.1 2M212.9 124.3v28.7M213.5 124.8l-1.2 2M221.7 129.3v22.5M222.3 129.8l-1.1 2M229.7 129.3v22.5M230.3 129.8l-1.1 2M237.9 124.3v28.7M238.5 124.8l-1.2 2M239.1 124.3v28.7M239.7 124.8l-1.2 2"/>
<path d="M247.1 129.3v22.5M247.6 129.8l-1.1 2M255 129.3v22.5M255.6 129.8l-1.1 2M261.4 124.3v16.2M262 129.8l-1.2 2M262 124.8l-1.2 2M262.6 124.3v17.4M263.2 124.8l-1.2 2M286.7 124.3v17.4M287.3 124.8l-1.2 2M287.9 124.3v17.4"/>
<path d="M288.5 124.8l-1.2 2M291.3 129.3v11.2M291.9 129.8l-1.2 2M299.3 129.3v11.2M299.9 129.8l-1.2 2M301.7 124.3v17.4M302.3 124.8l-1.2 2M302.9 124.3v17.4M303.4 124.8l-1.1 2M337.7 124.3v17.4M338.2 124.8l-1.1 2M339.5 129.8l-1.2 2"/>
<path d="M339.5 124.8l-1.2 2M348.8 139.8v91.4M353.8 139.8v91.4M358.8 139.8v91.4M195 140.8h66.1M195.5 140.2l2 1.2M200 153.3h12.6M200 152.1h11.4M200 142h62.3M200.5 152.7l2 1.2M200.5 151.5l2 1.2M200.5 141.4l2 1.2"/>
<path d="M200.5 140.2l2 1.2M339.2 142h16.1M339.2 140.8h21.1M347.8 141.4l2 1.2M347.8 140.2l2 1.2M352.8 141.4l2 1.2M352.8 140.2l2 1.2M357.8 140.2l2 1.2M200 174.5h11.4M200 173.3h12.6M200.5 173.9l2 1.1M200.5 172.7l2 1.2"/>
<path d="M339.2 179.2h11.2M339.2 161.2h11.2M347.8 178.6l2 1.1M347.8 160.6l2 1.1M338 186h17.3M338 184.8h17.3M339.2 199.5h11.2M347.8 198.9l2 1.1M352.8 185.4l2 1.2M352.8 184.2l2 1.2M200 219.3h11.2M200 218.1h11.2"/>
<path d="M200.5 218.7l2 1.1M200.5 217.5l2 1.2M211.5 219.6v32.1M231.4 218.4v28.3M232.6 218.4v28.3M239.3 219.6v22.1M255.3 219.6v22.1M339.2 219.3h11.2M339.2 215.5h11.2M347.8 218.7l2 1.1M347.8 214.9l2 1.1M195 230.3h66.1"/>
<path d="M195.5 229.7l2 1.1M200 229.1h62.3M200.5 229.7l2 1.1M200.5 228.5l2 1.2M212.1 239.2l-1.2 2M239.9 239.2l-1.2 2M255.9 239.2l-1.2 2M261.4 230.5v16.2M262 239.2l-1.2 2M262.6 229.4v17.3M267.3 230.5v11.2M267.8 239.2l-1.1 2"/>
<path d="M283.3 230.5v11.2M283.8 239.2l-1.1 2M337.7 229.4v17.3M338.9 230.5v21.2M339.2 230.3h21.1M339.2 229.1h16.1M339.2 227.3h11.2M339.5 239.2l-1.2 2M347.8 229.7l2 1.1M347.8 228.5l2 1.2M347.8 226.7l2 1.1M352.8 229.7l2 1.1"/>
<path d="M352.8 228.5l2 1.2M357.8 229.7l2 1.1M210.5 240.2h129.4M210.5 245.2h129.4M210.5 250.2h129.4M212.1 244.2l-1.2 2M212.1 249.2l-1.2 2M232 244.2l-1.1 2M233.2 244.2l-1.1 2M262 244.2l-1.2 2M263.2 244.2l-1.2 2M338.2 244.2l-1.1 2"/>
<path d="M339.5 244.2l-1.2 2M339.5 249.2l-1.2 2"/>
</g>
<g fill="none" stroke="#000" stroke-width=".28">
<path d="M276.4 119.5a6 6 0 0 0-1.3 6.5 6 6 0 0 0 5.6 3.8v13.9M276.4 119.5l-4.2 4.2 8.5 8.5M280.7 115.2v2.5a6.2 6.2 0 0 0-4.3 1.8zM204 185.1a6 6 0 0 1-6 6 6 6 0 0 1-6.1-6h-2.5l8.6 8.5 8.5-8.5M204 185.1h13.9M343.7 185.1h14a6.2 6.2 0 0 0 1.7 4.3M355.2 185.1l4.2 4.3M369.7 185.1h2.5l-8.5 8.5-4.3-4.2M369.7 185.1a6 6 0 0 1-3.7 5.5 6 6 0 0 1-6.6-1.2M280.7 226.5v14a6.2 6.2 0 0 0-4.3 1.7M280.7 238l-4.3 4.2M276.4 242.2a6 6 0 0 0-1.3 6.6 6 6 0 0 0 5.6 3.7v2.5l-8.5-8.5z"/>
<circle cx="280.7" cy="123.7" r="6"/>
<circle cx="198" cy="185.1" r="6"/>
<circle cx="363.7" cy="185.1" r="6"/>
<circle cx="280.7" cy="246.5" r="6"/>
</g>
<g fill="#000">
<path d="M276.4 119.5a6 6 0 0 0 0 8.5l-4.2-4.3z" fill-rule="evenodd"/>
<path d="M280.7 115.2v2.5a6.2 6.2 0 0 0-4.3 1.8z" fill-rule="evenodd"/>
<path d="M276.4 128a6.2 6.2 0 0 0 4.3 1.8v2.4z" fill-rule="evenodd"/>
<path d="M189.4 185.1h2.5a6 6 0 0 0 1.8 4.3z" fill-rule="evenodd"/>
<path d="M193.7 189.4a6 6 0 0 0 8.5 0l-4.2 4.2z" fill-rule="evenodd"/>
<path d="M204 185.1h2.5l-4.3 4.3a5.7 5.7 0 0 0 1.8-4.3z" fill-rule="evenodd"/>
<path d="M355.2 185.1h2.5a6.2 6.2 0 0 0 1.7 4.3z" fill-rule="evenodd"/>
<path d="M359.4 189.4a6.1 6.1 0 0 0 8.5 0l-4.2 4.2z" fill-rule="evenodd"/>
<path d="M369.7 185.1h2.5l-4.3 4.3a6.2 6.2 0 0 0 1.8-4.3z" fill-rule="evenodd"/>
<path d="M276.4 242.2l4.3-4.2v2.5a6.2 6.2 0 0 0-4.3 1.7z" fill-rule="evenodd"/>
<path d="M276.4 242.2a6 6 0 0 0 0 8.5l-4.2-4.2z" fill-rule="evenodd"/>
<path d="M276.4 250.7a6.2 6.2 0 0 0 4.3 1.8v2.5z" fill-rule="evenodd"/>
</g>
<path d="M129.5 300h6.4v6.4h-6.4z" fill="#fff"/>
<path d="M135.9 89.4v217M129.5 300h345.3" fill="none" stroke="#000" stroke-width=".28"/>
<g fill="#2b357b">
<path d="M530.9 10.1h.6l1.2 2.9h-.7l-.2-.6h-1.2l-.2 .6h-.6zM531.2 10.8l-.4 1.1h.8z" fill-rule="evenodd"/>
<path d="M532.9 10.1h1.3a.85 .85 0 0 1 1.1 .6 .85 .85 0 0 1-.8 1.1l1.1 1.2h-.8l-.4-.6a.79 .79 0 0 0-.9-.6v1.2h-.6zM533.5 10.6v.7h.5a.47 .47 0 0 0 .5 0 .47 .47 0 0 0 .1-.5z" fill-rule="evenodd"/>
<path d="M536.2 10.5a1.28 1.28 0 0 1 2.1 .4l-.6 .1a.72 .72 0 0 0-.9-.4 .72 .72 0 0 0-.4 1 .72 .72 0 0 0 .4 1 .72 .72 0 0 0 .9-.7l.6 .2a1.36 1.36 0 0 1-1.8 .9 1.36 1.36 0 0 1-.7-1.9z" fill-rule="evenodd"/>
<path d="M538.8 10.1h.6v1.2h1.2v-1.2h.6v2.9h-.6v-1.2h-1.2v1.2h-.6z" fill-rule="evenodd"/>
<path d="M543.2 10.5a1.28 1.28 0 0 1 2.2 .4l-.6 .1a.74 .74 0 0 0-.9-.4 .74 .74 0 0 0-.5 1 .73 .73 0 0 0 .5 1 .73 .73 0 0 0 .9-.7l.6 .2a1.31 1.31 0 0 1-1.7 1 1.31 1.31 0 0 1-.8-1.8z" fill-rule="evenodd"/>
<path d="M546.7 10.1h.7l1.2 2.9h-.7l-.2-.6h-1.2l-.3 .6h-.6zM547.1 10.8l-.4 1.1h.8z" fill-rule="evenodd"/>
<path d="M548.8 10.1h1a1.48 1.48 0 0 1 1.4 1.4 1.48 1.48 0 0 1-1.1 1.5h-1.3zM549.4 10.6v2a1.05 1.05 0 0 0 1.2-.7 1.05 1.05 0 0 0-.5-1.3z" fill-rule="evenodd"/>
<path d="M552.6 10.1h.6l.8 2.2 .7-2.2h.6l-1 2.9h-.7z" fill-rule="evenodd"/>
<path d="M555.6 10.1h2.2v.5h-1.6v.7h1.5v.5h-1.5v.8h1.7v.4h-2.3z" fill-rule="evenodd"/>
<path d="M558.4 10.1h1.2a.85 .85 0 0 1 1.1 .6 .85 .85 0 0 1-.7 1.1l1 1.2h-.7l-.4-.6a.79 .79 0 0 0-1-.6v1.2h-.5zM558.9 10.6v.7h.5a.46 .46 0 0 0 .6 0 .46 .46 0 0 0 .1-.6 .46 .46 0 0 0-.7-.1z" fill-rule="evenodd"/>
<path d="M561.4 10.5a1.19 1.19 0 0 1 1.2-.4 1.19 1.19 0 0 1 .9 .9h-.6a.49 .49 0 0 0-.5-.5 .49 .49 0 0 0-.5 .5l.3 .2a1.03 1.03 0 0 1 1.4 1 1.03 1.03 0 0 1-1.5 .9l-.6-.2-.3-.6v-.2l.5-.1a.59 .59 0 0 0 .6 .6 .59 .59 0 0 0 .6-.6l-.3-.1a1.07 1.07 0 0 1-1.2-1.4z" fill-rule="evenodd"/>
<path d="M564.9 10.1h.6l1.2 2.9h-.6l-.3-.6h-1.2l-.2 .6h-.6zM565.2 10.8l-.4 1.1h.8z" fill-rule="evenodd"/>
<path d="M564.7 9.4l.2-.1 .6 .2 .5-.2a.65 .65 0 0 1-.5 .5 .65 .65 0 0 1-.6-.1l-.3 .1z" fill-rule="evenodd"/>
<path d="M566.9 11.6a1.5 1.5 0 0 1 3 0 1.5 1.5 0 0 1-3 0zM567.7 10.8a.97 .97 0 0 0-.1 1.3 .97 .97 0 0 0 1.3 .2 .97 .97 0 0 0 .1-1.3 .97 .97 0 0 0-1.3-.2z" fill-rule="evenodd"/>
<path d="M571.4 10.1h2.2v.5h-1.6v.7h1.4v.5h-1.4v.8h1.6v.4h-2.2z" fill-rule="evenodd"/>
<path d="M574.1 10.1h1.1a1.48 1.48 0 0 1 1.4 1.4 1.48 1.48 0 0 1-1.2 1.5h-1.3zM574.7 10.6v2a1.02 1.02 0 0 0 1.2-.4 1.02 1.02 0 0 0 0-1.2 .89 .89 0 0 0-1.2-.4z" fill-rule="evenodd"/>
<path d="M577.1 10.1h.6v1.6a.63 .63 0 0 0 .6 .9 .63 .63 0 0 0 .5-.9v-1.6h.7v1.5a1.21 1.21 0 0 1-1.2 1.5 1.21 1.21 0 0 1-1.2-1.4z" fill-rule="evenodd"/>
<path d="M580.2 10.6a1.31 1.31 0 0 1 1.2-.6 1.31 1.31 0 0 1 1.1 .9l-.6 .1a.72 .72 0 0 0-.9-.4 .72 .72 0 0 0-.4 1 .73 .73 0 0 0 .4 1 .73 .73 0 0 0 1-.7l.5 .2a1.36 1.36 0 0 1-1.8 .9 1.36 1.36 0 0 1-.7-1.9z" fill-rule="evenodd"/>
<path d="M583.9 10.1h.6l1.2 2.9h-.7l-.2-.6h-1.2l-.2 .6h-.7zM584.2 10.8l-.4 1.1h.8z" fill-rule="evenodd"/>
<path d="M586.1 10.5a1.28 1.28 0 0 1 2.2 .4l-.5 .1a.74 .74 0 0 0-1-.4 .74 .74 0 0 0-.4 1 .73 .73 0 0 0 .4 1 .73 .73 0 0 0 1-.7l.5 .2a1.31 1.31 0 0 1-1.7 1 1.31 1.31 0 0 1-.8-1.8z" fill-rule="evenodd"/>
<path d="M589.9 11.6a1.48 1.48 0 0 1 2.9 0 1.48 1.48 0 0 1-2.9 0zM590.7 10.8a.97 .97 0 0 0-.1 1.3 .97 .97 0 0 0 1.3 .2 .97 .97 0 0 0 .1-1.3 .97 .97 0 0 0-1.3-.2z" fill-rule="evenodd"/>
<path d="M593.2 10.1h.6l1.2 2v-2h.5v2.9h-.5l-1.3-1.9v1.9h-.5z" fill-rule="evenodd"/>
<path d="M597 10.1h.6l1.2 2.9h-.6l-.3-.6h-1.2l-.2 .6h-.6zM597.3 10.8l-.4 1.1h.8z" fill-rule="evenodd"/>
<path d="M599 10.1h.6v2.5h1.5v.4h-2.1z" fill-rule="evenodd"/>
</g>
<g fill="#2b357b">
<path d="M541.8 10.1h.6v2.9h-.6z"/>
<path d="M588.8 10.1h.6v2.9h-.6z"/>
</g>
<text font-size="13.7" x="487" y="359.1">01</text>
<g font-size="6.9">
<text x="343.4" y="314">Praticas Integradas - Modelagem Parametrica</text>
<text x="332.8" y="351.7">Planta terreo</text>
</g>
<g font-size="5.5">
<text x="134.4" y="103.1" transform="rotate(-90 134.4 103.1)">1:100</text>
<text x="130.4" y="305">0.</text>
<text x="431.3" y="305">Pavimento Térreo</text>
</g>
<g font-size="4.8">
<text x="282.4" y="126.6" transform="rotate(-90 282.4 126.6)">A1</text>
<text x="192.7" y="186.8">C-01</text>
<text x="358.5" y="186.8">C-01</text>
<text x="282.4" y="249.4" transform="rotate(-90 282.4 249.4)">A1</text>
</g>
<g font-size="3.4">
<text x="332.8" y="323.9">#Nome Completo do Cliente</text>
<text x="417.7" y="324.4">#Endereço do Terreno Linha 1</text>
<text x="417.7" y="328.3">#Cidade do Terreno, #Estado do Terreno</text>
<text x="332.8" y="339.6">EP | Estudo Preliminar</text>
<text x="449.5" y="339.4">1:100</text>
<text x="485.1" y="339.4">07/04/2025</text>
<text x="332.8" y="361.7">PraticasIntegradas.MariaBeatrizPitanga.pln</text>
</g>
<g font-size="2.8" fill="#ff0080">
<text x="201.1" y="140.2" transform="rotate(-90 201.1 140.2)">0,12</text>
<text x="348.4" y="147.9" transform="rotate(-90 348.4 147.9)">0,12</text>
<text x="353.4" y="147.9" transform="rotate(-90 353.4 147.9)">0,12</text>
<text x="201.1" y="150.7" transform="rotate(-90 201.1 150.7)">1,00</text>
<text x="201.1" y="159.2" transform="rotate(-90 201.1 159.2)">0,12</text>
<text x="348.4" y="157.9" transform="rotate(-90 348.4 157.9)">1,91</text>
<text x="201.1" y="168.6" transform="rotate(-90 201.1 168.6)">2,00</text>
<text x="348.4" y="172.8" transform="rotate(-90 348.4 172.8)">1,80</text>
<text x="353.4" y="168.7" transform="rotate(-90 353.4 168.7)">4,28</text>
<text x="201.1" y="180.4" transform="rotate(-90 201.1 180.4)">0,12</text>
<text x="196.1" y="188.2" transform="rotate(-90 196.1 188.2)">8,95</text>
<text x="353.4" y="191.9" transform="rotate(-90 353.4 191.9)">0,12</text>
<text x="358.4" y="188.2" transform="rotate(-90 358.4 188.2)">8,95</text>
<text x="348.4" y="193" transform="rotate(-90 348.4 193)">2,03</text>
<text x="201.1" y="198.9" transform="rotate(-90 201.1 198.9)">4,36</text>
<text x="348.4" y="206.5" transform="rotate(-90 348.4 206.5)">1,60</text>
<text x="348.4" y="214.9" transform="rotate(-90 348.4 214.9)">0,38</text>
<text x="353.4" y="212.9" transform="rotate(-90 353.4 212.9)">4,31</text>
<text x="201.1" y="217.5" transform="rotate(-90 201.1 217.5)">0,12</text>
<text x="201.1" y="227.8" transform="rotate(-90 201.1 227.8)">0,98</text>
<text x="348.4" y="225.9" transform="rotate(-90 348.4 225.9)">0,80</text>
<text x="347.6" y="231.4" transform="rotate(-90 347.6 231.4)">0,17</text>
<text x="201.1" y="236.2" transform="rotate(-90 201.1 236.2)">0,12</text>
<text x="348.4" y="236.2" transform="rotate(-90 348.4 236.2)">0,12</text>
<text x="353.4" y="236.2" transform="rotate(-90 353.4 236.2)">0,12</text>
</g>
<g font-size="2.7" fill="#ff0080">
<text x="203.5" y="125.4">0,02</text>
<text x="213.5" y="125.4">0,12</text>
<text x="222.7" y="125.4">2,50</text>
<text x="232" y="125.4">0,12</text>
<text x="244.9" y="125.4">2,23</text>
<text x="255.5" y="125.4">0,12</text>
<text x="269.3" y="125.4">2,41</text>
<text x="270.7" y="120.4">12,74</text>
<text x="280.8" y="125.4">0,12</text>
<text x="292.1" y="125.4">1,38</text>
<text x="303.4" y="125.4">0,12</text>
<text x="317.6" y="125.4">3,48</text>
<text x="331.7" y="125.4">0,12</text>
<text x="203.5" y="130.4">0,02</text>
<text x="213" y="130.4">1,00</text>
<text x="223.1" y="130.4">0,80</text>
<text x="235.2" y="130.4">1,72</text>
<text x="248.3" y="130.4">0,80</text>
<text x="262" y="130.4">0,63</text>
<text x="276.4" y="130.4">2,99</text>
<text x="292.6" y="130.4">0,80</text>
<text x="315.4" y="130.4">3,95</text>
<text x="221.7" y="239.8">2,77</text>
<text x="240.9" y="239.8">1,60</text>
<text x="247.3" y="239.8">0,61</text>
<text x="267.8" y="239.8">0,58</text>
<text x="276.3" y="239.8">1,60</text>
<text x="307.5" y="239.8">5,56</text>
<text x="215.1" y="244.8">1,99</text>
<text x="225.5" y="244.8">0,12</text>
<text x="240.7" y="244.8">2,87</text>
<text x="255.5" y="244.8">0,12</text>
<text x="294.8" y="244.8">7,51</text>
<text x="331.7" y="244.8">0,12</text>
<text x="270.7" y="249.8">12,74</text>
</g>
<g font-size="2.7" fill="#4a4a4a">
<text x="332.8" y="307">PROJETO</text>
<text x="332.8" y="320.2">NOME DO PROPRIETÁRIO</text>
<text x="417.7" y="320.6">ENDEREÇO</text>
<text x="332.8" y="335.7">FASE PROJETO</text>
<text x="449.5" y="335.7">ESCALA</text>
<text x="495.3" y="335.7">DATA</text>
<text x="332.8" y="344.9">CONTEÚDO</text>
<text x="493.1" y="345.1">FOLHA</text>
<text x="332.8" y="357.9">ARQUIVO DIGITAL</text>
</g>
<g font-size="1.8" fill="#ff0080">
<text x="277.6" y="119.5">24</text>
<text x="208.9" y="124.5">24</text>
<text x="208.9" y="129.5">24</text>
<text x="218.4" y="129.5">41</text>
<text x="240.5" y="129.5">9</text>
<text x="267.3" y="129.5">69</text>
<text x="281.7" y="129.5">26</text>
<text x="320.7" y="129.5">74</text>
<text x="200.2" y="145.4" transform="rotate(-90 200.2 145.4)">96</text>
<text x="347.6" y="152.6" transform="rotate(-90 347.6 152.6)">68</text>
<text x="347.6" y="187.6" transform="rotate(-90 347.6 187.6)">24</text>
<text x="347.6" y="209.5" transform="rotate(-90 347.6 209.5)">11</text>
<text x="200.2" y="222.5" transform="rotate(-90 200.2 222.5)">04</text>
<text x="346.8" y="226.1" transform="rotate(-90 346.8 226.1)">97</text>
<text x="227" y="238.9">93</text>
<text x="252.6" y="238.9">31</text>
<text x="273.2" y="238.9">89</text>
<text x="312.8" y="238.9">11</text>
<text x="220.4" y="243.9">56</text>
<text x="246" y="243.9">68</text>
<text x="277.6" y="248.9">24</text>
</g>
<g font-size="1.4" fill="#4a4a4a">
<text x="269.1" y="177.4" transform="rotate(180 269.1 177.4)">D</text>
<text x="280.2" y="176.4">S</text>
</g>
</svg>
